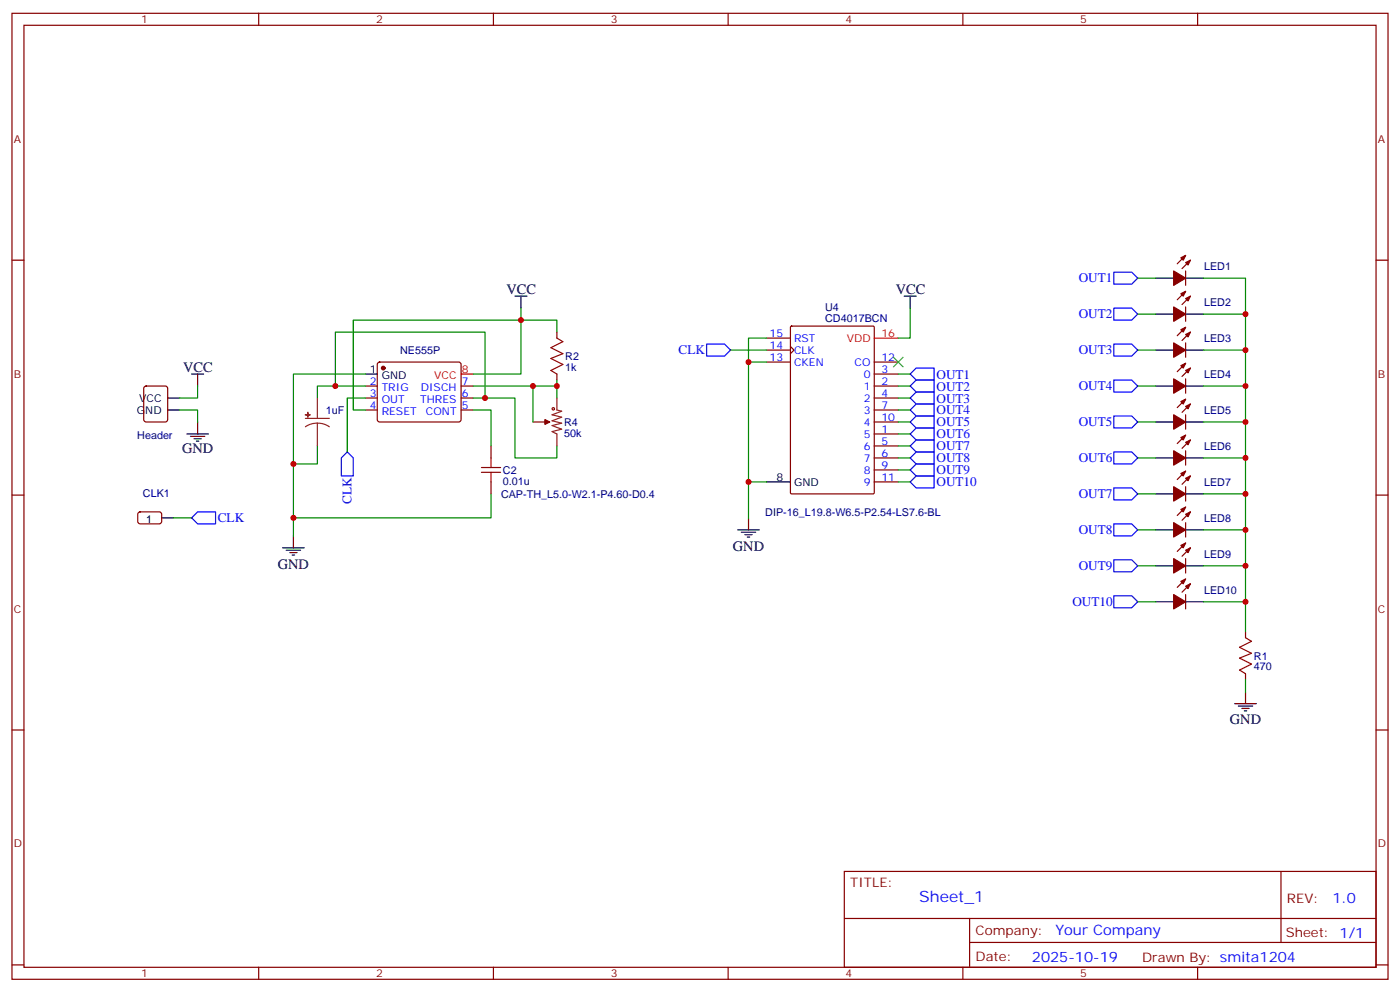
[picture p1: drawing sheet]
<svg xmlns="http://www.w3.org/2000/svg" width="412mm" height="292mm" viewBox="0 0 412 292" stroke-linecap="round" stroke-linejoin="round" font-family="sans-serif">
<g fill="none" stroke="#870000" stroke-width=".35">
<path d="M3.5 3.9h405.4v284.4h-405.4zM7.1 7.4h398.2v277.3h-398.2zM76.2 3.9v3.5M145.3 3.9v3.5M214.5 3.9v3.5M283.6 3.9v3.5M352.8 3.9v3.5M3.5 76.6h3.6M349.2 79.8v4.2M349.2 75.2l-2.4 2.4M350.7 76.6l-2.5 2.5M405.3 76.6h3.6"/>
<path d="M164 97.8v1.7M225.8 99.5h7M232.9 96.2l.3-.2h24l.3 .2v48.8l-.2 .3-24.1 .1-.3-.2zM349.2 90.3v4.3M349.2 85.8l-2.4 2.4M349.2 96.3l-2.4 2.5M350.7 87.2l-2.5 2.4M350.7 97.8l-2.5 2.4M42.6 113.8l.4-.2h5.7l.6 .5 .1 9.4-.5 .7h-5.9l-.6-.4-.1-9.5zM107.6 113.6h3.5M107.6 117.2h3.5M111.4 106.8l.4-.2h23.3l.5 .2 .2 .5v16.5l-.7 .4-23.5-.1-.5-.6v-16.2z"/>
<path d="M135.8 113.6h3.5M135.8 117.2h3.5M164 110.1v1.8M225.8 106.6h7M225.8 103h7M232.8 102l1.1 1-1.1 1.1M257.5 113.6h7.1M257.5 117.2h7.1M257.5 110.1h7.1M257.5 106.6h7.1M349.2 100.9v4.3M349.2 111.5v4.2"/>
<path d="M349.2 106.9l-2.4 2.5M349.2 117.5l-2.4 2.5M350.7 108.3l-2.5 2.5M350.7 118.9l-2.5 2.5M107.6 120.7h3.5M135.8 120.7h3.5M144.6 131.3v3.5M157 124.2h3.5M257.5 120.7h7.1M257.5 127.7h7.1M257.5 131.3h7.1M257.5 134.8h7.1"/>
<path d="M257.5 138.3h7.1M257.5 124.2h7.1M349.2 122.1v4.2M349.2 132.7v4.2M349.2 128.1l-2.4 2.5M349.2 138.7l-2.4 2.4M350.7 129.5l-2.5 2.5M3.5 145.7h3.6M144.6 141.9v3.5M257.5 141.9h7.1M349.2 143.3v4.2M349.2 153.8v4.3"/>
<path d="M349.2 149.3l-2.4 2.4M349.2 159.8l-2.4 2.5M350.7 140.1l-2.5 2.5M350.7 150.7l-2.5 2.4M405.3 145.7h3.6M349.2 164.4v4.3M349.2 175v4.2M349.2 170.4l-2.4 2.5M350.7 161.3l-2.5 2.4M350.7 171.8l-2.5 2.5M366.9 185.9v1.8M366.9 198.3v1.8"/>
<path d="M3.5 214.9h3.6M405.3 214.9h3.6M248.7 256.5h156.6v28.2h-156.6zM377.3 256.5v20.9M248.7 270.4h156.5M285.6 277.4h119.6M285.6 270.4v14.1M3.5 284h3.6M76.2 284.7v3.6M145.3 284.7v3.6M214.5 284.7v3.6M283.6 284.7v3.6"/>
<path d="M352.8 284.7v3.6M405.3 284h3.6"/>
</g>
<g fill="#870000" stroke="#870000" stroke-width=".35">
<path d="M160.5 123.5l1.4 .7-1.4 .7z"/>
<path d="M347.8 75.9l1.4-.7-.7 1.4z"/>
<path d="M349.2 77.3l1.5-.7-.7 1.4z"/>
<path d="M345.7 79.8l3.5 2.1-3.5 2.1z"/>
<path d="M347.8 86.5l1.4-.7-.7 1.4z"/>
<path d="M349.2 87.9l1.5-.7-.7 1.4z"/>
<path d="M345.7 90.3l3.5 2.2-3.5 2.1z"/>
<path d="M347.8 97l1.4-.7-.7 1.5z"/>
<path d="M349.2 98.5l1.5-.7-.7 1.4z"/>
<path d="M345.7 100.9l3.5 2.1-3.5 2.2z"/>
<path d="M347.8 107.6l1.4-.7-.7 1.4z"/>
<path d="M349.2 109l1.5-.7-.7 1.4z"/>
<path d="M345.7 111.5l3.5 2.1-3.5 2.1z"/>
<path d="M347.8 118.2l1.4-.7-.7 1.4z"/>
<path d="M349.2 119.6l1.5-.7-.7 1.4z"/>
<path d="M345.7 122.1l3.5 2.1-3.5 2.1z"/>
<path d="M347.8 128.8l1.4-.7-.7 1.4z"/>
<path d="M349.2 130.2l1.5-.7-.7 1.4z"/>
<path d="M345.7 132.7l3.5 2.1-3.5 2.1z"/>
<path d="M347.8 139.4l1.4-.7-.7 1.4z"/>
<path d="M349.2 140.8l1.5-.7-.7 1.4z"/>
<path d="M345.7 143.3l3.5 2.1-3.5 2.1z"/>
<path d="M347.8 150l1.4-.7-.7 1.4z"/>
<path d="M349.2 151.4l1.5-.7-.7 1.4z"/>
<path d="M345.7 153.8l3.5 2.2-3.5 2.1z"/>
<path d="M347.8 160.5l1.4-.7-.7 1.5z"/>
<path d="M349.2 162l1.5-.7-.7 1.4z"/>
<path d="M345.7 164.4l3.5 2.1-3.5 2.2z"/>
<path d="M347.8 171.1l1.4-.7-.7 1.4z"/>
<path d="M349.2 172.5l1.5-.7-.7 1.4z"/>
<path d="M345.7 175l3.5 2.1-3.5 2.1z"/>
<circle cx="112.9" cy="108.3" r=".53"/>
</g>
<g fill="none" stroke="#000" stroke-width=".35">
<path d="M151.7 87.2h3.5M153.5 87.2v3.5M266.3 87.2h3.6M268.1 87.2v3.5M340.4 81.9h5.3M340.4 92.5h5.3M349.2 81.9h5.3M349.2 92.5h5.3M49.4 117.2h3.5M56.4 110.1h3.6M58.2 110.1v3.5M107.6 110.1h3.5"/>
<path d="M340.4 103h5.3M340.4 113.6h5.3M349.2 103h5.3M349.2 113.6h5.3M49.4 120.7h3.5M55 127.7h6.4M56.1 128.4h4.2M57.1 129.2h2.2M57.9 129.9h.7M58.2 124.2v3.5M340.4 124.2h5.3M340.4 134.8h5.3"/>
<path d="M349.2 124.2h5.3M349.2 134.8h5.3M47.6 152.4h3.6M86.4 157.7v3.6M217.3 156h6.4M218.4 156.7h4.2M219.4 157.4h2.1M220.1 158.1h.7M220.5 152.4v3.6M225.8 141.9h7M340.4 156h5.3M340.4 145.4h5.3"/>
<path d="M349.2 156h5.3M349.2 145.4h5.3M83.3 161.3h6.3M84.3 162h4.2M85.4 162.7h2.1M86.1 163.4h.7M340.4 166.5h5.3M340.4 177.1h5.3M349.2 166.5h5.3M349.2 177.1h5.3M363.7 207.1h6.4M364.8 207.8h4.2"/>
<path d="M365.8 208.5h2.1M366.5 209.2h.7M366.9 203.6v3.5"/>
</g>
<path d="M257.5 99.5h7.1M135.8 110.1h3.5" fill="none" stroke="#f00" stroke-width=".35"/>
<path d="M40.8 150.9l.5-.2h5.9l.4 .7v2.4l-.7 .4-5.9-.1-.4-.6v-2.1z" fill="none" stroke="#900" stroke-width=".35"/>
<path d="M93.5 117.2v6M164 117.2v3.5l1.5 .3-2.9 1.1 2.9 .7-2.9 1.1 2.9 .7-2.9 .7 2.9 1-2.9 .7 1.4 .7v3.6M90 123.2h7M93.5 124.6l1.8 .2 1.7 .8M93.5 124.6l-1.9 .2-1.6 .8M93.5 124.6v6.7M160.5 124.2h1.4" fill="none" stroke="#8c2424" stroke-width=".35"/>
<g fill="#8c2424" stroke="#8c2424" stroke-width=".35">
<path d="M90 122.1h1.4z"/>
<path d="M90.7 121.4v1.4z"/>
</g>
<g fill="none" stroke="#a10000" stroke-width=".35">
<path d="M164 99.5l1.8 1.1-3.5 1.7 3.5 1.8-3.5 1.4 3.5 1.8-3.5 1.7 1.7 1.1M141.8 139h5.7M141.8 137.6h5.7M144.6 134.8v2.8M144.6 139v2.9M366.9 187.7l1.8 1.1-3.6 1.7 3.6 1.8-3.6 1.4 3.6 1.8-3.6 1.7 1.8 1.1"/>
<circle cx="163" cy="120.3" r=".35"/>
</g>
<path d="M263.2 105.2l2.8 2.8M266 105.2l-2.8 2.8" fill="none" stroke="#3c3" stroke-width=".35"/>
<g fill="none" stroke="#008700" stroke-width=".35">
<path d="M153.5 90.7v19.4h-14.2M164 97.8v-3.6h-59.9v26.5h3.5M225.8 99.5h-5.3v52.9M268.1 90.7v8.8h-3.5M335.1 81.9h5.3M335.1 92.5h5.3M354.5 81.9h12.4v104M354.5 92.5h12.4M58.2 113.6v3.6h-5.3M98.8 113.6v-15.8h44.1v19.4M107.6 110.1h-21.2v47.6M107.6 113.6h-14.1v3.6"/>
<path d="M107.6 117.2h-5.3v15.8M139.3 117.2h12.4v17.6h12.3v-3.5M139.3 113.6h24.7M157 113.6v10.6M164 111.9v5.3M215.2 103h10.6M220.5 106.6h5.3M264.6 113.6h3.5M264.6 117.2h3.5M264.6 110.1h3.5M335.1 113.6h5.3M335.1 103h5.3"/>
<path d="M354.5 113.6h12.4M354.5 103h12.4M52.9 120.7h5.3v3.5M93.5 131.3v5.3h-7.1M139.3 120.7h5.3v10.6M264.6 124.2h3.5M264.6 134.8h3.5M264.6 138.3h3.5M264.6 131.3h3.5M264.6 127.7h3.5M264.6 120.7h3.5M335.1 124.2h5.3"/>
<path d="M335.1 134.8h5.3M354.5 124.2h12.4M354.5 134.8h12.4M51.2 152.4h5.2M144.6 145.4v7h-58.2M220.5 141.9h5.3M264.6 141.9h3.5M335.1 145.4h5.3M335.1 156h5.3M354.5 145.4h12.4M354.5 156h12.4M335.1 166.5h5.3"/>
<path d="M335.1 177.1h5.3M354.5 166.5h12.4M354.5 177.1h12.4M366.9 200.1v3.5"/>
</g>
<g fill="none" stroke="#00f" stroke-width=".35">
<path d="M328.1 90.7h5.3l1.7 1.8-1.7 1.7h-5.3zM328.1 80.1h5.3l1.7 1.8-1.7 1.7h-5.3zM208.1 101.3h5.3l1.8 1.7-1.8 1.8h-5.3zM268.1 110.1l1.8-1.8h5.3v3.6h-5.3zM268.1 113.6l1.8-1.7h5.3v3.5h-5.3zM268.1 117.2l1.8-1.8h5.3v3.5h-5.3zM328.1 111.9h5.3l1.7 1.7-1.7 1.8h-5.3zM328.1 101.3h5.3l1.7 1.7-1.7 1.8h-5.3zM102.3 133l1.8 1.8v5.3h-3.6v-5.3zM268.1 120.7l1.8-1.8h5.3v3.5h-5.3zM268.1 124.2l1.8-1.8h5.3v3.6h-5.3zM268.1 127.7l1.8-1.7h5.3v3.5h-5.3z"/>
<path d="M268.1 131.3l1.8-1.8h5.3v3.5h-5.3zM268.1 134.8l1.8-1.8h5.3v3.6h-5.3zM268.1 138.3l1.8-1.7h5.3v3.5h-5.3zM328.1 133h5.3l1.7 1.8-1.7 1.8h-5.3zM328.1 122.4h5.3l1.7 1.8-1.7 1.8h-5.3zM56.4 152.4l1.8-1.7h5.3v3.5h-5.3zM268.1 141.9l1.8-1.8h5.3v3.5h-5.3zM328.1 154.2h5.3l1.7 1.8-1.7 1.7h-5.3zM328.1 143.6h5.3l1.7 1.8-1.7 1.7h-5.3zM328.1 175.4h5.3l1.7 1.7-1.7 1.8h-5.3zM328.1 164.8h5.3l1.7 1.7-1.7 1.8h-5.3z"/>
</g>
<g fill="#c00">
<circle cx="142.9" cy="117.2" r=".88"/>
<circle cx="98.8" cy="113.6" r=".88"/>
<circle cx="153.5" cy="94.2" r=".88"/>
<circle cx="164" cy="113.6" r=".88"/>
<circle cx="157" cy="113.6" r=".88"/>
<circle cx="86.4" cy="136.6" r=".88"/>
<circle cx="86.4" cy="152.4" r=".88"/>
<circle cx="220.5" cy="141.9" r=".88"/>
<circle cx="220.5" cy="106.6" r=".88"/>
<circle cx="366.9" cy="92.5" r=".88"/>
<circle cx="366.9" cy="103" r=".88"/>
<circle cx="366.9" cy="113.6" r=".88"/>
<circle cx="366.9" cy="124.2" r=".88"/>
<circle cx="366.9" cy="134.8" r=".88"/>
<circle cx="366.9" cy="145.4" r=".88"/>
<circle cx="366.9" cy="156" r=".88"/>
<circle cx="366.9" cy="166.5" r=".88"/>
<circle cx="366.9" cy="177.1" r=".88"/>
</g>
<text font-size="4.6" fill="#00f" x="270.8" y="265.5">Sheet_1</text>
<g font-size="4.2">
<text x="149.2" y="86.5">VCC</text>
<text x="263.9" y="86.5">VCC</text>
<text x="54" y="109.4">VCC</text>
<text x="53.6" y="133.4">GND</text>
<text x="81.8" y="167.3">GND</text>
<text x="215.9" y="162">GND</text>
<text x="362.3" y="213.2">GND</text>
</g>
<g font-size="4.2" fill="#00f">
<text x="392.5" y="265.8">1.0</text>
<text x="310.9" y="275.3">Your Company</text>
<text x="304" y="283.1">2025-10-19</text>
</g>
<g font-size="3.9" fill="#00f">
<text x="317.8" y="83.1">OUT1</text>
<text x="317.8" y="93.6">OUT2</text>
<text x="199.9" y="104.3">CLK</text>
<text x="317.8" y="104.2">OUT3</text>
<text x="275.9" y="111.4">OUT1</text>
<text x="275.9" y="114.9">OUT2</text>
<text x="275.9" y="118.5">OUT3</text>
<text x="317.8" y="114.8">OUT4</text>
<text x="275.9" y="122">OUT4</text>
<text x="275.9" y="125.5">OUT5</text>
<text x="317.8" y="125.4">OUT5</text>
<text x="275.9" y="129.1">OUT6</text>
<text x="275.9" y="132.6">OUT7</text>
<text x="275.9" y="136.1">OUT8</text>
<text x="317.8" y="136">OUT6</text>
<text x="275.9" y="139.6">OUT9</text>
<text x="275.9" y="143.2">OUT10</text>
<text x="103.6" y="148.3" transform="rotate(-90 103.6 148.3)">CLK</text>
<text x="317.8" y="146.6">OUT7</text>
<text x="64.2" y="153.7">CLK</text>
<text x="317.8" y="157.1">OUT8</text>
<text x="317.8" y="167.7">OUT9</text>
<text x="315.9" y="178.3">OUT10</text>
</g>
<g font-size="3.9" fill="#800">
<text x="250.5" y="261.1">TITLE:</text>
<text x="379.1" y="265.8">REV:</text>
<text x="287.4" y="275.3">Company:</text>
<text x="378.7" y="275.9">Sheet: 1/1</text>
<text x="287.4" y="283">Date:</text>
<text x="336.4" y="283.1">Drawn By: smita1204</text>
</g>
<g font-size="3.2" fill="#800">
<text x="41.6" y="6.9">1</text>
<text x="110.8" y="6.9">2</text>
<text x="179.9" y="6.9">3</text>
<text x="249.1" y="6.9">4</text>
<text x="318.2" y="6.9">5</text>
<text x="4.1" y="42">A</text>
<text x="405.9" y="42">A</text>
<text x="4.1" y="111.2">B</text>
<text x="405.9" y="111.2">B</text>
<text x="4.1" y="180.3">C</text>
<text x="405.9" y="180.3">C</text>
<text x="4.1" y="249.4">D</text>
<text x="405.9" y="249.4">D</text>
<text x="41.6" y="287.7">1</text>
<text x="110.8" y="287.7">2</text>
<text x="179.9" y="287.7">3</text>
<text x="249.1" y="287.7">4</text>
<text x="318.2" y="287.7">5</text>
</g>
<g font-size="3.2" fill="#000080">
<text x="354.7" y="79.5">LED1</text>
<text x="243.1" y="94.8">CD4017BCN</text>
<text x="243.1" y="91.6">U4</text>
<text x="354.7" y="90.1">LED2</text>
<text x="354.7" y="100.7">LED3</text>
<text x="117.9" y="104.1">NE555P</text>
<text x="166.5" y="105.9">R2</text>
<text x="166.5" y="109.1">1k</text>
<text x="354.7" y="111.2">LED4</text>
<text x="95.9" y="121.8">1uF</text>
<text x="166.2" y="125.3">R4</text>
<text x="354.7" y="121.8">LED5</text>
<text x="40.4" y="129.1">Header</text>
<text x="166.2" y="128.5">50k</text>
<text x="354.7" y="132.4">LED6</text>
<text x="148.2" y="142.6">0.01u</text>
<text x="148.2" y="139.5">C2</text>
<text x="354.7" y="143">LED7</text>
<text x="42.1" y="146.4">CLK1</text>
<text x="147.6" y="146.5">CAP-TH_L5.0-W2.1-P4.60-D0.4</text>
<text x="225.4" y="151.8">DIP-16_L19.8-W6.5-P2.54-LS7.6-BL</text>
<text x="354.7" y="153.6">LED8</text>
<text x="354.7" y="164.2">LED9</text>
<text x="354.7" y="174.7">LED10</text>
<text x="369.4" y="197.3">470</text>
<text x="369.4" y="194.1">R1</text>
</g>
<g font-size="3.2" fill="#00f">
<text x="226.7" y="99.2">15</text>
<text x="233.9" y="100.6">RST</text>
<text x="226.7" y="102.7">14</text>
<text x="226.7" y="106.2">13</text>
<text x="233.9" y="104.1">CLK</text>
<text x="233.9" y="107.6">CKEN</text>
<text x="251.8" y="107.6">CO</text>
<text x="259.6" y="106.2">12</text>
<text x="108.9" y="113.3">2</text>
<text x="136" y="113.3">7</text>
<text x="254.5" y="111.2">0</text>
<text x="259.6" y="113.3">2</text>
<text x="259.6" y="109.7">3</text>
<text x="108.9" y="116.8">3</text>
<text x="112.4" y="115">TRIG</text>
<text x="112.4" y="118.6">OUT</text>
<text x="123.8" y="118.6">THRES</text>
<text x="124" y="115">DISCH</text>
<text x="136" y="116.8">6</text>
<text x="254.5" y="114.7">1</text>
<text x="254.5" y="118.2">2</text>
<text x="259.6" y="116.8">4</text>
<text x="108.9" y="120.3">4</text>
<text x="112.4" y="122.1">RESET</text>
<text x="125.5" y="122.1">CONT</text>
<text x="136" y="120.3">5</text>
<text x="254.5" y="121.7">3</text>
<text x="254.5" y="125.3">4</text>
<text x="259.6" y="120.3">7</text>
<text x="259.6" y="123.9">10</text>
<text x="254.5" y="128.8">5</text>
<text x="259.6" y="127.4">1</text>
<text x="259.6" y="130.9">5</text>
<text x="254.5" y="132.3">6</text>
<text x="254.5" y="135.9">7</text>
<text x="259.6" y="134.4">6</text>
<text x="259.6" y="138">9</text>
<text x="254.5" y="139.4">8</text>
<text x="254.5" y="142.9">9</text>
<text x="259.6" y="141.5">11</text>
</g>
<g font-size="3.2" fill="#f00">
<text x="249.4" y="100.6">VDD</text>
<text x="259.6" y="99.2">16</text>
<text x="127.9" y="111.5">VCC</text>
<text x="136" y="109.7">8</text>
</g>
<g font-size="3.2">
<text x="108.9" y="109.7">1</text>
<text x="112.4" y="111.5">GND</text>
<text x="41" y="118.2">VCC</text>
<text x="40.3" y="121.7">GND</text>
<text x="228.7" y="141.5">8</text>
<text x="233.9" y="142.9">GND</text>
<text x="43" y="154">1</text>
</g>
</svg>
